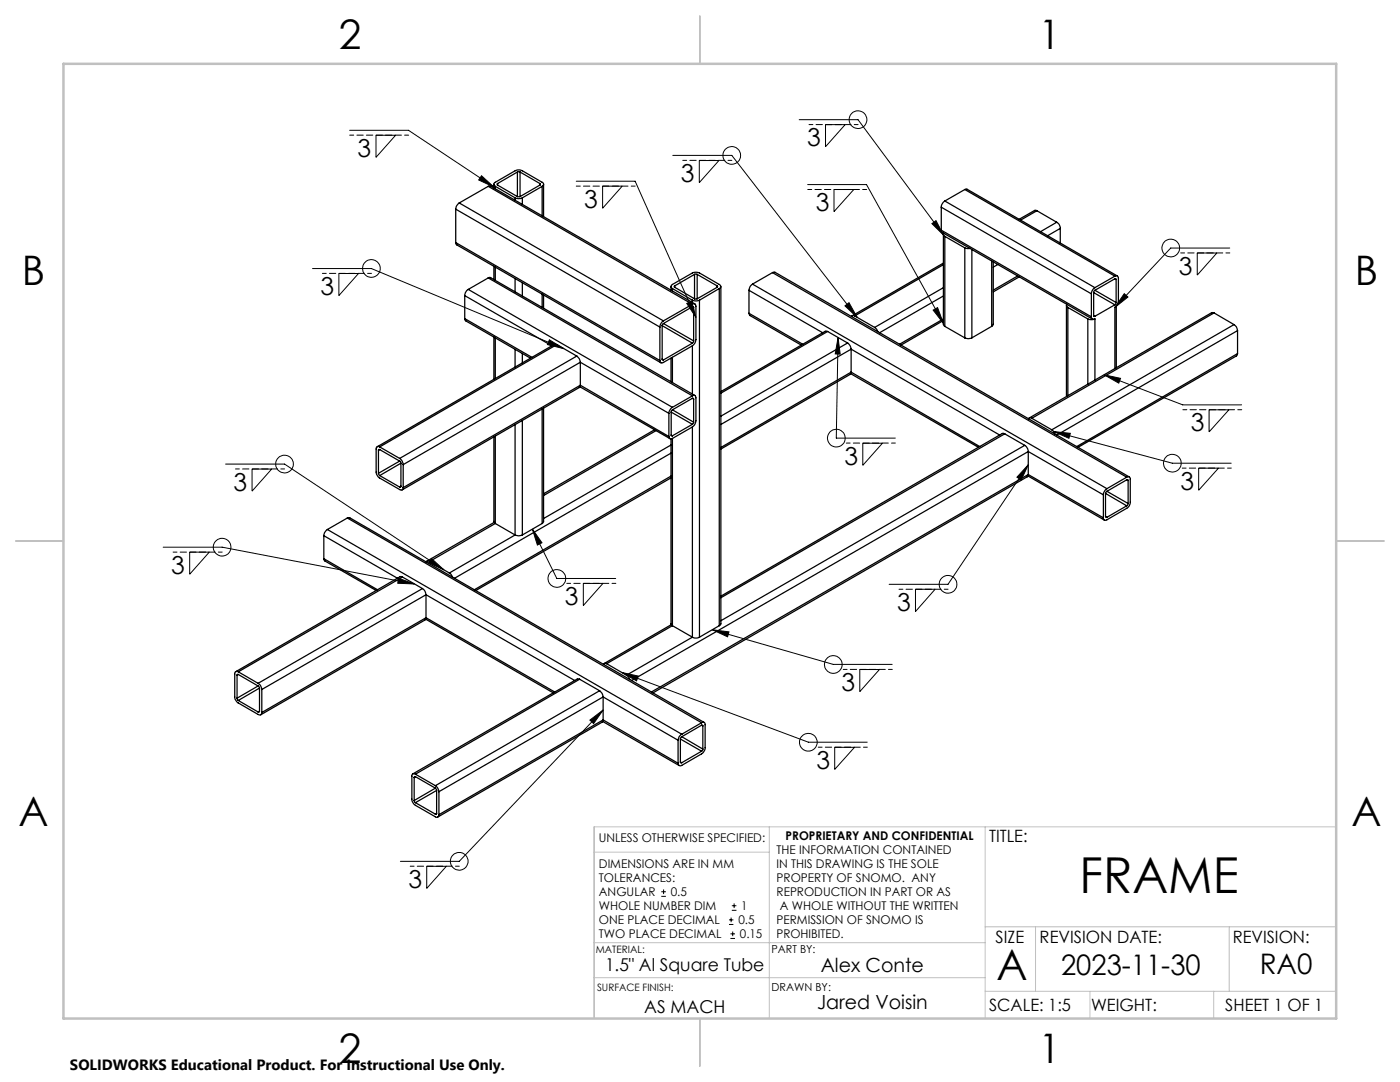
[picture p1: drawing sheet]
<svg xmlns="http://www.w3.org/2000/svg" width="279mm" height="216mm" viewBox="0 0 279 216" stroke-linecap="round" stroke-linejoin="round" font-family="sans-serif">
<g fill="none" stroke="#000" stroke-width=".25">
<path d="M97.4 37.2l.4-.1 40.9 23.5M97.4 37.2l40.8 23.5M97.4 37.2l-5.7 3.3M98.6 36.8v.7M98.8 37.2a.43 .43 0 0 1-.2-.4 .43 .43 0 0 1 .2-.4l4-2.3a1.57 1.57 0 0 1 1.4 0l4 2.3a.43 .43 0 0 1 .3 .4 .43 .43 0 0 1-.3 .4M98.8 37.2l4 2.3M98.8 37.2v.4M99.3 36.6l-.1 .1 .1 .2M99.3 36.9l4 2.3M99.3 36.6v.3M102.8 39.5a1.57 1.57 0 0 0 1.4 0M102.8 39.5v.5"/>
<path d="M103.3 39.2h.5M103.3 34.3h.5M103.3 34.3l-4 2.3M103.3 34.3v4.9M103.8 34.3l3.9 2.3M103.8 34.3v4.9M104.2 39.5v1.3M107.7 36.6l.1 .1-.1 .2M107.7 36.9l-3.9 2.3M107.7 36.6v.3M108.2 37.2l-4 2.3M108.2 37.2v5.9"/>
<path d="M108.5 36.8v6.4M192.5 37.8l.4-.1 30.1 17.4M192.5 37.8l-3.9 2.3M192.5 37.8l30 17.3M90.9 48.4l.3 .5 40.7 23.5M90.9 41.7l40.8 23.6M90.9 48.4l40.8 23.5M90.9 41.7v6.7M91.7 40.5a1.6 1.6 0 0 0-.8 1.2M91.7 40.5l40.7 23.5M92.7 59l17.4 10M92.7 59v4.6"/>
<path d="M93.5 57.7a1.6 1.6 0 0 0-.8 1.3M93.5 57.7l40.7 23.6M97.4 55.5l.4-.1 40.9 23.5M97.4 55.5l-3.9 2.2M97.4 55.5l40.8 23.5M98.6 53.1v2.7M98.8 53.3v2.7M102.8 55.6v2.6M104.2 56.4v2.7M108.2 58.7v2.6M108.5 58.9v2.6M133.9 57.2v.7"/>
<path d="M134.2 57.6a.43 .43 0 0 1-.3-.4 .43 .43 0 0 1 .3-.4l4-2.3 .5-.2 .9 .2 3.9 2.3a.42 .42 0 0 1 .4 .4 .42 .42 0 0 1-.4 .4M134.2 57.6l4 2.3M134.2 57.6v.5M134.7 57l-.2 .1 .2 .2M134.7 57.3l3.9 2.3M134.7 57v.3M138.2 59.9l.5 .1 .9-.1M138.2 59.9v.5M138.6 59.6h.5M138.6 54.8h.5M138.6 54.8l-3.9 2.2M138.6 54.8v4.8"/>
<path d="M139.1 54.8l4 2.2M139.1 54.8v4.8M139.6 59.9v67.2M143.1 57l.1 .2-.1 .1M143.1 57.3l-4 2.3M143.1 57v.3M143.5 57.6l-3.9 2.3M143.5 57.6v67.2M143.9 57.2v67.3l-.4 .3M149.5 57.9v4.6M149.5 57.9l14.7 8.5M150.2 56.7a1.6 1.6 0 0 0-.7 1.2"/>
<path d="M150.2 56.7l70.7 40.8M154.2 54.4l.5-.1 70.7 40.9M154.2 54.4l70.7 40.8M154.2 54.4l-4 2.3M187.9 45.9l.2 .5 29.9 17.3M187.9 41.3l29.9 17.3M187.9 41.3v4.6M187.9 45.9l29.9 17.3M188.3 46.7v18.1l.3 .3M188.3 52.5l-18.2 10.5M188.3 59.1l-12.8 7.3M188.3 57.4l-13.7 7.9"/>
<path d="M188.3 52.8l-17.7 10.2M188.3 46.5v.3l.3 .4M188.6 40.1a1.6 1.6 0 0 0-.7 1.2M188.6 40.1l29.9 17.3M188.6 47.2l3.9 2.3M188.6 47.2v17.9M192.5 49.5l1.1 .1M192.5 49.5v17.9M194 49.8v17.6M197.9 52.1v13M198.2 52.2v12.5l-.3 .4M199.1 52.8l-.9 .5"/>
<path d="M203.1 55.1l-4.9 2.8M203.4 55.2l-5.2 3M206.9 42.1l-.3-.2-3.2 1.8M206.9 42.1l4 2.2M206.9 42.1l-3.2 1.8M210.9 44.3a1.38 1.38 0 0 1 .7 1.3M210.9 44.3l-3.2 1.9M211.6 45.6v2.9M211.6 45.6l-2.5 1.4M217.8 58.6v4.6M218.3 58.4v4.6M218.3 58.4l4.2 2.4"/>
<path d="M218.5 57.4a1.6 1.6 0 0 0-.7 1.2M218.5 57.9l-.2 .5M218.5 57.9l4.2 2.5M222.5 55.1a.44 .44 0 0 1 .5 0 .44 .44 0 0 1 .2 .4v4.6a1.6 1.6 0 0 1-.7 1.2v12.3M222.5 55.6h.2v.2M222.5 55.1l-4 2.3M222.5 55.6l-4 2.3M222.5 55.6l.2 .2M222.7 55.8v4.6M92.7 63.6l.3 .4 12.9 7.5M92.7 63.6l13.5 7.7M98.6 67.2v8.5"/>
<path d="M98.8 67.4v8.1M102.8 69.7v3.5M104.2 70.5v1.9M111.1 68.8l-.5-.1-35.3 20.4M111.1 68.8l-35.3 20.4M111.1 68.8l4 2.2M115.1 71a1.6 1.6 0 0 1 .7 1.3M115.1 71l-35.3 20.5M115.7 77.2l18 10.3M115.8 76.9l-.2 .4-35.3 20.5M115.8 72.3l-35.3 20.4M115.8 76.9l-35.3 20.4"/>
<path d="M115.8 72.3v4.6M115.8 72.3l17.7 10.2M115.8 76.9l17.7 10.2M131.7 65.3v6.6M132.2 71.6v.2h.2M132.2 65v6.6M132.2 71.6l.2 .2M132.2 65l6 3.5M132.4 64a1.6 1.6 0 0 0-.7 1.3M132.4 64.6l-.2 .4M132.4 64.6l6 3.4M133.9 71.5v4.7"/>
<path d="M134.2 71.3v5M138.2 61.2h.1l.1 .2M138.2 60.7a.42 .42 0 0 1 .5-.1 .42 .42 0 0 1 .2 .5v6.7a1.6 1.6 0 0 1-.7 1.2M138.2 69l-5.8 3.3a.42 .42 0 0 1-.5 .1 .42 .42 0 0 1-.2-.5M138.2 79a.42 .42 0 0 1 .5-.1 .42 .42 0 0 1 .2 .5v4.6a1.6 1.6 0 0 1-.7 1.2M138.2 79.5l.1-.1 .1 .3M138.2 68.5l-5.8 3.3M138.2 61.2l-5.8 3.4M138.2 60.7l-5.8 3.3M138.2 79l-4 2.3M138.2 79.5l-4 2.3M138.2 61.2l.2 .2"/>
<path d="M138.2 69v9.6M138.2 79.5l.2 .2M138.4 68l-.2 .5M138.4 61.4v6.6M138.4 79.7v4.5M149.5 62.5l.2 .5 10.2 5.9M149.5 62.5l10.7 6.2M165.2 66.1h-.5l-20.8 12M165.2 66.1l4 2.3M165.2 66.1l-21.3 12.4M169.2 68.4a1.6 1.6 0 0 1 .7 1.3M169.2 68.4l-25.3 14.6"/>
<path d="M169.8 74.6l25.5 14.7M169.9 74.3l-.2 .4-25.8 14.9M169.9 69.7v4.6M169.9 74.3l25.6 14.8M169.9 69.7l-26 15M169.9 74.3l-26 15M169.9 69.7l29.6 17.1M170.6 63l-.3-.1-.4 .2M170.6 63l4 2.3M174.6 65.3l.6 .9M188.3 64l-8.5 4.9M188.3 63.6l-8.8 5.1"/>
<path d="M188.6 65.1l3.9 2.3M192.5 67.4a1.5 1.5 0 0 0 1.5 0M197.9 65.1l-3.9 2.3M212.8 60.9l.1 18.2M212.9 60.7l-.1 .2 .3 .4M213.1 61.3l4 2.3M213.1 61.3v17.7M217.1 63.6l.5 .2 .9-.2M217.1 63.6v13.1M217.8 63.2a.44 .44 0 0 0 .2 .5 .44 .44 0 0 0 .5-.1M218.3 63v.1h.2M218.3 63l.2 .1"/>
<path d="M218.5 63.6v12.2M222.5 60.8l-4 2.3M222.7 60.4l-.2 .4M222.8 61.1v12.3M242.3 62.4h-.5l-36.4 21M242.3 62.4l4 2.4M242.3 62.4l-36.4 21.1M246.3 64.8a1.47 1.47 0 0 1 .7 1.2M246.3 64.8l-36.4 21M247 70.6l-.2 .4-31.6 18.3M247 66v4.6M247 66l-36.1 20.8"/>
<path d="M247 70.6l-32.1 18.5M75.5 94.4l.3 .5M75.5 89.9v4.5M75.8 89.7h-.2l-.1 .2M75.8 89.2a.44 .44 0 0 0-.5 0 .44 .44 0 0 0-.2 .4v4.6a1.62 1.62 0 0 0 .7 1.2l4 2.3a.42 .42 0 0 0 .5 .1 .42 .42 0 0 0 .2-.5M75.8 94.9l4 2.3M75.8 89.7l4 2.3M75.8 89.2l4 2.3M75.8 89.7l-.3 .2M79.8 92l.2 .4M79.8 91.5a1.6 1.6 0 0 1 .7 1.2M79.8 92l-4.3 2.4"/>
<path d="M80 97l-.1 .2h-.1M80 92.4v4.6M80 97l-.2 .2M80 92.4l-4.2 2.5M80.5 92.7v4.6M98.6 87.2v16.9l.2 .4M98.8 87v17.5M102.8 84.7v22.1M104.2 83.9v22.9M108.2 81.6v22.9M108.5 81.5v22.6l-.3 .4M130.6 85.8l-22.1 12.7"/>
<path d="M130.9 85.9l-22.4 13M133.5 87.1a.44 .44 0 0 0 .2 .4 .44 .44 0 0 0 .5 0M133.5 82.5v4.6M133.9 87.6v37l.3 .2M133.9 95.4l-38.9 22.4M133.9 90.4l-43.2 25M133.9 88.8l-25.4 14.7M133.9 95l-39.2 22.7M133.9 86.8l.1 .2h.2M133.9 82.2v4.6M133.9 86.8l.3 .2M133.9 82.2l4.3 2.5"/>
<path d="M134.2 81.3a1.62 1.62 0 0 0-.7 1.2M134.2 81.8l-.3 .4M134.2 87.5v37.3M134.2 81.8l4.2 2.4M138.2 85.2l-4 2.3M138.2 84.7l-4 2.3M138.2 85.2v41.9M138.4 84.2l-.2 .5M200.5 86.6l-.5-.1-56.1 32.5M200.5 86.6l4 2.3M200.5 86.6l-56.6 32.7M204.5 88.9a1.6 1.6 0 0 1 .7 1.2"/>
<path d="M204.5 88.9l-60.6 35M205.1 95l15.3 8.8M205.2 94.7l-.2 .4-74.7 43.2M205.2 90.1v4.6M205.2 90.1l15 8.6M205.2 94.7l15 8.6M205.2 90.1l-79.2 45.7M205.2 94.7l-75.2 43.4M205.9 83.5l-.4-.1-.2 .2M205.9 83.5l4 2.3M209.9 85.8l.6 .8M220.2 98.7v4.6"/>
<path d="M220.6 98.5v4.5M220.6 98.5l4.3 2.4M220.9 97.5a1.6 1.6 0 0 0-.7 1.2M220.9 98l-.3 .5M220.9 98l4.2 2.5M224.9 95.2a.43 .43 0 0 1 .5 0 .43 .43 0 0 1 .2 .4v4.6a1.38 1.38 0 0 1-.7 1.2l-4 2.3a.42 .42 0 0 1-.5 .1 .42 .42 0 0 1-.2-.5M224.9 95.7h.2v.2M224.9 95.2l-4 2.3M224.9 95.7l-4 2.3M224.9 95.7l.2 .2M225.1 95.9v4.6M64.6 111.5l.2 .4 10.3 5.9"/>
<path d="M64.6 106.9v4.6M64.6 106.9l14.7 8.5M64.6 111.5l10.8 6.2M65.3 105.7a1.6 1.6 0 0 0-.7 1.2M65.3 105.7l70.8 40.8M69.3 103.4l.5-.1 70.7 40.8M69.3 103.4l70.7 40.8M69.3 103.4l-4 2.3M80.3 115.1h-.5l-32.7 18.9M80.3 115.1l-32.7 19M80.3 115.1l4 2.3M84.3 117.4a1.6 1.6 0 0 1 .7 1.3"/>
<path d="M84.3 117.4l-32.8 18.9M85 118.7l-32.8 18.9M85 118.7v4.6M85 118.7l29.7 17.1M85.7 112l-.4-.1-.2 .2M85.7 112l4 2.3M89.7 114.3l.6 .9M98.6 104.2l-13.4 7.8M98.8 104.5l4 2.3M98.8 104.5l-13.1 7.5M102.8 106.8a1.57 1.57 0 0 0 1.4 0M102.8 106.8l-13.1 7.5"/>
<path d="M108.2 104.5l-4 2.3M220.6 103l.2 .3 .1-.1M220.6 103l.3 .2M224.9 100.9l-4 2.3M225.1 100.5l-.2 .4M47.3 139.3l.3 .5M47.3 134.7v4.6M47.6 134.6l-.2-.1-.1 .2M47.6 134.1a.44 .44 0 0 0-.5-.1 .44 .44 0 0 0-.3 .5v4.6a1.62 1.62 0 0 0 .8 1.2l3.9 2.3a.44 .44 0 0 0 .5 0 .44 .44 0 0 0 .2-.4M47.6 139.8l3.9 2.3M47.6 134.6l3.9 2.3M47.6 134.1l3.9 2.2"/>
<path d="M47.6 134.6l-.3 .1M51.5 136.3a1.52 1.52 0 0 1 .7 1.3M51.5 136.9l.3 .4M51.5 136.9l-4.2 2.4M51.8 137.3v4.6M51.8 137.3l-4.2 2.5M52.2 137.6v4.6M84.9 123.5l25.5 14.8M85 123.3l-.2 .4-32.8 18.9M85 123.3l25.7 14.8M85 123.3l-32.8 18.9M115.7 135.5h-.5l-32.8 18.9"/>
<path d="M115.7 135.5l-32.8 19M115.7 135.5l4 2.3M119.7 137.8a1.6 1.6 0 0 1 .7 1.3M119.7 137.8l-32.8 19M120.4 139.1l-32.8 18.9M120.4 139.1v4.6M120.4 139.1l14.9 8.6M121.1 132.4l-.3-.1-.4 .2M121.1 132.4l3.9 2.3M125 134.7l.4 .4 .3 .5M134 124.6l-13.4 7.8M134.2 124.8l4 2.3"/>
<path d="M134.2 124.8l-13.1 7.6M138.2 127.1a1.5 1.5 0 0 0 1.4 0M138.2 127.1l-13.2 7.6M143.5 124.8l-3.9 2.3M51.8 141.9v.2h-.3M51.8 141.9l-.3 .2M82.7 159.7l.2 .5M82.7 155.2v4.5M82.9 155l-.1-.1-.1 .3M82.9 154.5a.42 .42 0 0 0-.5-.1 .42 .42 0 0 0-.2 .5v4.6a1.6 1.6 0 0 0 .7 1.2l4 2.3a.44 .44 0 0 0 .5 0 .44 .44 0 0 0 .2-.4M82.9 155l4 2.3M82.9 154.5l4 2.3"/>
<path d="M82.9 155l-.2 .2M86.9 156.8a1.62 1.62 0 0 1 .7 1.2M86.9 157.3l.2 .4M86.9 157.3l-4.2 2.4M87.1 157.7v4.6M87.1 157.7l-4.2 2.5M87.6 158v4.6M120.3 144l15.2 8.8M120.4 143.7l-.2 .4-32.8 18.9M120.4 143.7l-32.8 18.9M120.4 143.7l14.9 8.6M135.3 147.7v4.6"/>
<path d="M135.8 152l.1 .2h.2M135.8 147.5v4.5M135.8 152l.3 .2M135.8 147.5l4.2 2.4M136.1 146.5a1.4 1.4 0 0 0-.8 1.2M136.1 147l-.3 .5M136.1 147l4.2 2.5M140 144.2a.42 .42 0 0 1 .5-.1 .42 .42 0 0 1 .2 .5v4.6a1.6 1.6 0 0 1-.7 1.2l-3.9 2.3a.46 .46 0 0 1-.5 .1 .46 .46 0 0 1-.3-.5M140 144.7h.2l.1 .2M140 144.2l-3.9 2.3M140 149.9l-3.9 2.3M140 144.7l-3.9 2.3"/>
<path d="M140 144.7l.3 .2M140.3 149.5l-.3 .4M140.3 144.9v4.6M82.9 160.2l4 2.3M87.1 162.3v.2h-.2M87.1 162.3l-.2 .2"/>
</g>
<g fill="none" stroke="#000" stroke-width=".2">
<path d="M69.8 26h11.7l17.1 11.3M75 27h4l-4 4.4zM96.1 35.1l2.5 2.2-3.1-1.4zM115 36.2h11.8l12.1 27.1M120.3 37.1h3.9l-3.9 4.5zM134.3 31h11.7l25.1 32.3M139.6 32h3.9l-3.9 4.4zM159.5 23.9h11.7l17.1 23.1M161.2 36.8h11.7l15.4 27.7M164.7 24.9h4l-4 4.4zM166.4 37.8h4l-4 4.4zM62.4 53.6h11.7l38.4 16"/>
<path d="M67.6 54.6h3.9l-3.9 4.4zM186 44.6l.8-.6 1.5 3zM224.4 58.6l.7 .7-2.6 2zM238.9 50.5h4l-4 4.4zM245.4 49.5h-11.8l-11.1 11.8M109.6 67.8l2.9 1.8-3.2-.8zM137.1 60.5l.9-.4 .9 3.2zM167.3 67.3l.4 3.4-1-.1zM167.3 67.3l-.4 20.1h11.8M168.6 61l.8-.6 1.7 2.9zM186.2 61.9l.9-.5 1.2 3.1zM220.3 74.8l15.7 6h11.8"/>
<path d="M220.3 74.8l3.3 .7-.3 .9zM45 92.6h11.8l31.8 21.1M50.3 93.6h3.9l-3.9 4.4zM172.2 88.4h3.9l-3.9 4.5zM205.2 92.7l-1.4 3.1-.8-.6zM205.2 92.7l-16 23.9h-11.8M210.3 86.1l23.7 6.3h11.7M210.3 86.1l3.3 .4-.3 1zM239.2 93.4h4l-4 4.4zM241.3 81.8h4l-4 4.4zM32.6 109.2h11.7l38.4 7.3M37.9 110.2h3.9l-3.9 4.4z"/>
<path d="M79.6 115.4l3.1 1.1-3.3-.1zM86.1 111.4l2.5 2.3-3.1-1.4zM106.3 105.6l1.9 2.7-1 .5zM106.3 105.6l4.8 9.8h11.8M116.4 116.4h3.9l-3.9 4.4zM182.7 117.6h3.9l-3.9 4.4zM124.1 134.2l3.3 .7-.4 1zM124.1 134.2l37.2 13.9h11.8M142.2 125.7l24.1 6.9h11.7M142.2 125.7l3.3 .4-.3 1zM171.6 133.6h3.9l-3.9 4.4zM117.7 143.7l2.7-2-1.9 2.7z"/>
<path d="M120.4 141.7l-28.7 30.2h-11.8M166.6 149.1h3.9l-3.9 4.4zM85.2 172.9h3.9l-3.9 4.4zM132 178.9h.9M132 177.9h.9M132.4 177.5v.9M145.5 184.5h.9M145.5 183.6h.9M145.8 187.3h.9M145.8 186.3h.9M145.9 183.1v.9M146 181.6h1"/>
<path d="M146 180.7h1M146.2 185.9v.9M146.5 180.3v.9"/>
<circle cx="146" cy="31" r="1.77"/>
<circle cx="171.2" cy="23.9" r="1.76"/>
<circle cx="74.1" cy="53.6" r="1.77"/>
<circle cx="233.7" cy="49.5" r="1.76"/>
<circle cx="56.8" cy="92.6" r="1.76"/>
<circle cx="166.9" cy="87.4" r="1.77"/>
<circle cx="234" cy="92.4" r="1.76"/>
<circle cx="44.3" cy="109.2" r="1.76"/>
<circle cx="111.1" cy="115.4" r="1.76"/>
<circle cx="189.2" cy="116.6" r="1.76"/>
<circle cx="166.3" cy="132.6" r="1.77"/>
<circle cx="161.3" cy="148.1" r="1.77"/>
<circle cx="91.7" cy="171.9" r="1.76"/>
</g>
<g fill="none" stroke="#000" stroke-width=".2" stroke-dasharray="1.3 .6" stroke-dashoffset=".5">
<path d="M81.5 27h-11.7M126.8 37.1h-11.8M146.1 32h-9.8M171.3 24.9h-9.8M173 37.8h-11.8M74.1 54.6h-9.8M245.4 50.5h-9.8M56.8 93.6h-9.8M178.7 88.4h-9.8M245.7 93.4h-9.8M247.8 81.8h-11.7M44.3 110.2h-9.8"/>
<path d="M122.9 116.4h-9.8M189.2 117.6h-9.8M178.1 133.6h-9.8M173.1 149.1h-9.8M91.7 172.8h-9.8"/>
</g>
<g fill="none" stroke="#c0c0c0" stroke-width=".2">
<path d="M118.6 170h34.9M153.5 165v38.2M196.6 165v38.2M266.7 165h-148.1v38.2M118.6 195.1h34.9M118.6 188.1h78M153.6 195.1h43M196.6 197.8h70.1M196.6 184.9h70.1M206.7 184.9v12.9M217.5 197.8v5.4M242.2 197.8v5.4"/>
<path d="M245.3 184.9v12.9"/>
</g>
<path d="M139.7 3.2v9.5M3.1 107.9h9.6M266.7 107.9h9.5M139.7 203.2v9.6" fill="none" stroke="#c0c0c0" stroke-width=".25"/>
<path d="M12.7 12.7h254v190.5h-254z" fill="none" stroke="#c0c0c0" stroke-width=".5"/>
<path d="M79.6 115.4l3.1 1.1-3.3-.1zM117.7 143.7l2.7-2-1.9 2.7zM124.1 134.2l3.3 .7-.4 1zM86.1 111.4l2.5 2.3-3.1-1.4zM205.2 92.7l-1.4 3.1-.8-.6zM210.3 86.1l3.3 .4-.3 1zM168.6 61l.8-.6 1.7 2.9zM167.3 67.3l.4 3.4-1-.1zM106.3 105.6l1.9 2.7-1 .5zM142.2 125.7l3.3 .4-.3 1zM224.4 58.6l.7 .7-2.6 2zM186 44.6l.8-.6 1.5 3zM109.6 67.8l2.9 1.8-3.2-.8zM137.1 60.5l.9-.4 .9 3.2zM96.1 35.1l2.5 2.2-3.1-1.4zM186.2 61.9l.9-.5 1.2 3.1zM220.3 74.8l3.3 .7-.3 .9z" fill="#000"/>
<text font-size="9.9" x="215.4" y="178.3">FRAME</text>
<text font-size="8.5" x="198.9" y="195.5">A</text>
<g font-size="8.1">
<text x="67.6" y="9.7">2</text>
<text x="207.3" y="9.7">1</text>
<text x="4.4" y="57">B</text>
<text x="270.4" y="57">B</text>
<text x="3.7" y="164.9">A</text>
<text x="269.7" y="164.9">A</text>
<text x="67.6" y="212.2">2</text>
<text x="207.3" y="212.2">1</text>
</g>
<g font-size="5.6">
<text x="211.8" y="194.6">2023-11-30</text>
<text x="251.4" y="194.3">RA0</text>
</g>
<g font-size="4.9">
<text x="161.1" y="29.2">3</text>
<text x="71.4" y="31.3">3</text>
<text x="116.6" y="41.5">3</text>
<text x="135.9" y="36.3">3</text>
<text x="162.8" y="42.1">3</text>
<text x="64" y="58.9">3</text>
<text x="235.3" y="54.8">3</text>
<text x="237.6" y="86.1">3</text>
<text x="168.5" y="92.7">3</text>
<text x="46.6" y="97.9">3</text>
<text x="235.6" y="97.7">3</text>
<text x="34.2" y="114.5">3</text>
<text x="112.7" y="120.7">3</text>
<text x="179" y="121.9">3</text>
<text x="167.9" y="137.9">3</text>
<text x="162.9" y="153.4">3</text>
<text x="81.5" y="177.2">3</text>
</g>
<g font-size="3.9">
<text x="163.8" y="194">Alex Conte</text>
<text x="163.1" y="201.4">Jared Voisin</text>
</g>
<g font-size="3.5">
<text x="120.7" y="193.7">1.5&quot; Al Square Tube</text>
<text x="128.5" y="202.2">AS MACH</text>
</g>
<g font-size="3.4">
<text x="197.4" y="168">TITLE:</text>
<text x="198.7" y="188.1">SIZE</text>
<text x="207.5" y="188.1">REVISION DATE:</text>
<text x="246" y="188.1">REVISION:</text>
<text x="197.4" y="201.8">SCALE: 1:5</text>
<text x="217.7" y="201.8">WEIGHT:</text>
<text x="244.5" y="201.7">SHEET 1 OF 1</text>
</g>
<text font-size="3" x="14" y="213.5">SOLIDWORKS Educational Product. For Instructional Use Only.</text>
<g font-size="2.4">
<text x="119.5" y="168">UNLESS OTHERWISE SPECIFIED:</text>
<text x="156.8" y="167.5">PROPRIETARY AND CONFIDENTIAL</text>
<text x="119.5" y="173.2">DIMENSIONS ARE IN MM</text>
<text x="155" y="170.4">THE INFORMATION CONTAINED</text>
<text x="155" y="173.2">IN THIS DRAWING IS THE SOLE</text>
<text x="119.5" y="176">TOLERANCES:</text>
<text x="119.5" y="178.8">ANGULAR</text>
<text x="133.9" y="178.8">0.5</text>
<text x="155" y="176">PROPERTY OF SNOMO. ANY</text>
<text x="155" y="178.8">REPRODUCTION IN PART OR AS</text>
<text x="119.5" y="184.4">ONE PLACE DECIMAL</text>
<text x="119.5" y="181.6">WHOLE NUMBER DIM</text>
<text x="147.4" y="184.4">0.5</text>
<text x="147.9" y="181.6">1</text>
<text x="155" y="184.4">PERMISSION OF SNOMO IS</text>
<text x="155.6" y="181.6">A WHOLE WITHOUT THE WRITTEN</text>
<text x="119.5" y="187.2">TWO PLACE DECIMAL</text>
<text x="147.7" y="187.2">0.15</text>
<text x="155" y="187.2">PROHIBITED.</text>
</g>
<g font-size="2.2">
<text x="154" y="190.2">PART BY:</text>
<text x="154" y="197.8">DRAWN BY:</text>
</g>
<g font-size="2">
<text x="118.9" y="190.2">MATERIAL:</text>
<text x="119.1" y="197.8">SURFACE FINISH:</text>
</g>
</svg>
